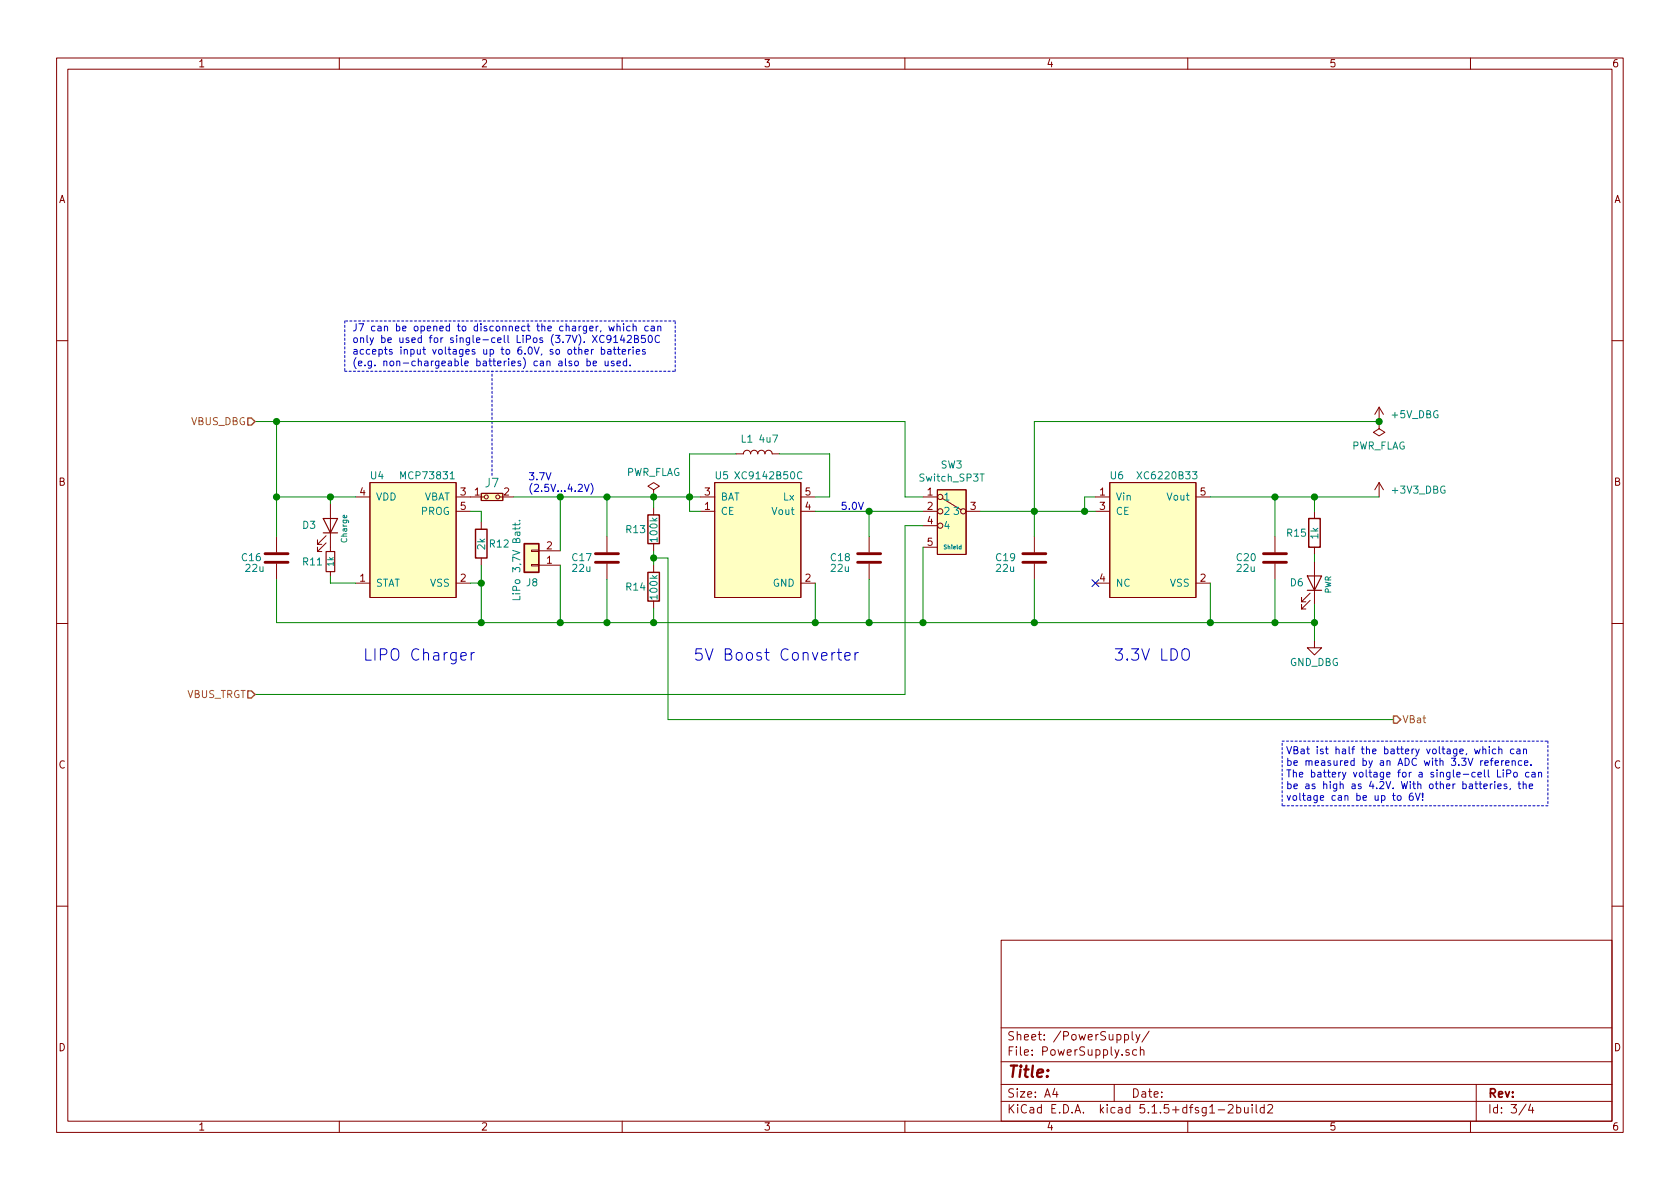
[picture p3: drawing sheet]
<svg xmlns="http://www.w3.org/2000/svg" width="297mm" height="210mm" viewBox="0 0 297 210" stroke-linecap="round" stroke-linejoin="round" font-family="sans-serif">
<g fill="none" stroke="#840000" stroke-width=".18">
<path d="M10 10.3h277v189.9h-277zM12 12.2h273v186.1h-273zM60 10.3v1.9M110 10.3v1.9M160 10.3v1.9M210 10.3v1.9M260 10.3v1.9M10 60.2h2M243.8 74.5v1.3l1.1 .6-1.1 .7-1-.7 1-.6M243.8 74.5h.1M243.8 72v2.5M243.8 72l-.7 1.3"/>
<path d="M243.8 72l.8 1.3M285 60.2h2M48.9 94.9v2.8M48.9 99.7v2.8M57.7 96l-1.6 1.5v-.7v.7h.8M57.7 94.7l-1.6 1.6v-.8v.8h.8M58.4 89.1v8.4M62.9 87.9h2.5M65.4 85.3h15.2v20.4h-15.2zM80.6 90.4h2.6M80.6 87.9h5M85.1 87.2h3.8v1.3h-3.8z"/>
<path d="M85.1 92.3v1.3M85.1 98.7v1.2M88.4 87.9h2.4M94 97.3h1.2v.2h-1.2zM94 99.8h1.2v.3h-1.2zM95.2 99.9h3.9M95.2 97.4h3.9M107.3 94.9v2.8M107.3 99.7v2.8M115.6 86.6l1-.6-1-.7-1 .7 1 .6v1.3M115.6 87.9h.1M115.6 89.8v1.3"/>
<path d="M115.6 96.1v1.3M115.6 99.9v1.3M123.8 90.4h2.6M123.8 87.9h2.6M126.4 85.3h15.2v20.4h-15.2zM130.2 80.3h1.2a.63 .63 0 0 1 .7-.7 .63 .63 0 0 1 .6 .7 .63 .63 0 0 1 .6-.7 .63 .63 0 0 1 .7 .7 .63 .63 0 0 1 .6-.7 .63 .63 0 0 1 .7 .7 .63 .63 0 0 1 .6-.7 .63 .63 0 0 1 .6 .7h1.3M141.6 90.4h2.5M141.6 87.9h2.5M153.7 94.9v2.8M153.7 99.7v2.8M163.2 90.4h2.5M163.2 87.9h2.5"/>
<path d="M163.2 93h2.5M163.2 96.8h2.5M165.7 86.6h5.1v11.4h-5.1zM166.6 88.1l3.3 2.1M170.8 90.4h2.6M182.9 94.9v2.8M182.9 99.7v2.8M193.7 90.4h2.5M193.7 87.9h2.5M196.2 85.3h15.3v20.4h-15.3zM211.5 87.9h2.5M225.4 94.9v2.8"/>
<path d="M225.4 99.7v2.8M232.4 90.4v1.3M232.4 96.8v1.2M232.4 99.3v7.6M243.8 85.3l-.7 1.3M243.8 85.3v2.6M243.8 85.3l.8 1.3M10 110.3h2M58.4 101.1v.7M62.9 103.1h2.5M80.6 103.1h2.6M115.6 106.3v1.3"/>
<path d="M141.6 103.1h2.5M193.7 103.1h2.5M211.5 103.1h2.5M231.6 106.2l-1.5 1.5v-.8v.8h.8M231.6 104.9l-1.5 1.5v-.7v.7h.8M232.4 113.3v1.2h1.3l-1.3 1.3-1.3-1.3h1.3M285 110.3h2M10 160.2h2M177 166.3h108v32h-108zM285 160.2h2M60 198.3v1.9M110 198.3v1.9"/>
<path d="M160 198.3v1.9M177 194.8h108M177 191.8h108M177 187.8h108M177 181.8h108M186.5 192.5l-.4 1h1M186.8 193v1M197 191.8v3M198.8 183l.5-.1 .2 .3-.1 .6h-.6M199.6 185.7l-.3-.1-.2 .2v.2l.5 .2v.3h-.5M200.2 182.4v1.3l.2 .2M200.8 182.9l.4 1"/>
<path d="M201 185.7l-.4-.1-.3 .3v.6l.3 .1 .4-.1M201.5 182.9l-.5 1.4-.2 .1M201.6 185.7l.2-.1 .4 .1 .1 .9M201.6 185.1v1.5M203.2 182.3l-1.3 2M210 198.3v1.9M215.4 196.3h1.1M217.2 195.5l.2-.2h.4l.2 .5-.9 1h.9M218.7 195.9l.4-.1 .3 .3-.1 .6h-.6M218.7 195.3v1.5M220 195.8l.1 .9 .3 .1 .3-.1M220.7 195.8v1"/>
<path d="M221.4 195.3v.2M221.4 195.8v1M222.1 195.3v1.3l.2 .2M223.5 195.9l-.4-.1-.3 .3 .1 .6 .2 .1 .4-.1M223.5 195.3v1.5M224.2 195.5l.2-.2h.3l.3 .5-.9 1h.9M260 198.3v1.9M261 191.8v6.5M269.8 195.2l-1.2 2M270.6 195.2l-.3 1.1h.9M271 195.8v1"/>
<circle cx="86" cy="87.9" r=".36"/>
<circle cx="88" cy="87.9" r=".36"/>
<circle cx="166.2" cy="90.4" r=".46"/>
<circle cx="166.2" cy="93" r=".46"/>
<circle cx="166.2" cy="87.9" r=".46"/>
<circle cx="170.3" cy="90.4" r=".46"/>
</g>
<g fill="#ffffc2" stroke="#ffffc2" stroke-width=".18">
<path d="M126.4 85.3h15.2v20.4h-15.2z"/>
<path d="M85.1 87.2h3.8v1.3h-3.8z"/>
<path d="M92.7 96.1h2.5v5.1h-2.5z"/>
<path d="M65.4 85.3h15.2v20.4h-15.2z"/>
<path d="M165.7 86.6h5.1v11.4h-5.1z"/>
<path d="M196.2 85.3h15.3v20.4h-15.3z"/>
</g>
<path d="M84.1 93.6h2v5.1h-2zM92.7 96.1h2.5v5.1h-2.5zM114.6 91.1h2v5h-2zM231.4 91.7h2v5.1h-2zM114.6 101.2h2v5.1h-2z" fill="none" stroke="#840000" stroke-width=".25"/>
<path d="M46.9 97.9h4M46.9 99.4h4M105.3 97.9h4M105.3 99.4h4M151.6 97.9h4.1M151.6 99.4h4.1M180.8 97.9h4.1M180.8 99.4h4.1M223.4 97.9h4.1M223.4 99.4h4.1" fill="none" stroke="#840000" stroke-width=".51"/>
<path d="M79.6 84.7h.7M91.1 92.5v.5M91.8 92.1h.1M91.9 92.5l-.2 .3h-1M169.9 96.4v.6h-.3v-.3l.3-.1M173.3 83.8h.7M91.9 105.4v.6h-1.2" fill="none" stroke="#008484" stroke-width=".18"/>
<path d="M57.1 91.7h2.6l-1.3 2.5zM57.1 94.2h2.6M57.7 97.5h1.5v3.6h-1.5zM231.1 101.8h2.6l-1.3 2.6zM231.1 104.4h2.6" fill="none" stroke="#840000" stroke-width=".2"/>
<path d="M61 56.8v8.9M119.4 56.8h-58.4M61 65.7h58.4M119.4 65.7v-8.9M87 84.1v-18.4M226.7 131.1h47M273.7 131.1v11.4M226.7 142.5v-11.4M273.7 142.5h-47" fill="none" stroke="#0000c2" stroke-width=".18" stroke-dasharray=".4 .4"/>
<g fill="none" stroke="#008400" stroke-width=".18">
<path d="M45.1 74.5h114.9v13.4h3.2M48.9 74.5v20.4M243.8 74.5h-60.9v20.4M48.9 87.9h14M58.4 87.9v1.2M83.2 90.4h1.9v1.9M85.1 99.9v10.2M90.8 87.9h33M99.1 87.9v9.5M99.1 99.9v10.2M107.3 87.9v7M115.6 87.9v1.9"/>
<path d="M115.6 97.4v2.5M115.6 98.7h2.5v28.5h128.3M130.2 80.3h-8.3v10.1h1.9M137.8 80.3h8.9v7.6h-2.6M144.1 90.4h19.1M153.7 90.4v4.5M163.2 93h-3.2v29.8h-114.9M163.2 96.8v13.3M173.4 90.4h20.3M193.7 87.9h-1.9v2.5M214 87.9h29.8M225.4 87.9v7"/>
<path d="M232.4 87.9v2.5M232.4 98v1.3M48.9 102.5v7.6h183.5M58.4 101.8v1.3h4.5M83.2 103.1h1.9M107.3 102.5v7.6M115.6 107.6v2.5M144.1 103.1v7M153.7 102.5v7.6M182.9 102.5v7.6M214 103.1v7M225.4 102.5v7.6"/>
<path d="M232.4 106.9v6.4"/>
</g>
<path d="M43.8 73.9h.6l.7 .6-.7 .7h-.6zM43.8 122.2h.6l.7 .6-.7 .6h-.6zM246.4 126.6h.6l.6 .6-.6 .7h-.6z" fill="none" stroke="#848400" stroke-width=".25"/>
<g fill="none" stroke="#0000c2" stroke-width=".18">
<path d="M106.2 58.5l-.1 .2M106.8 59.4a.6 .6 0 0 0-.8 .4 .6 .6 0 0 0 .6 .8l.2-.2M107.6 57.7l.3 .8 .2-.6 .3 .6 .2-.8M108 59.9l-.2 .2h-.3l-.2-.2v-.5l.2-.1 .4 .1a.84 .84 0 0 1-.3 1.2h-.2M108.5 59.7l.4-.4v1.3M109.1 57.8l.2-.1h.3l.1 .8M109.1 57.2v1.3M110 59.3l-.3 .8h.8M110.3 57.2v.2M110.3 57.7v.8M110.3 59.7v.9M110.9 59.4l.5-.1 .2 .4v.2l-.8 .7h.8"/>
<path d="M111.4 57.7h-.4l-.2 .2 .1 .6h.5M111.9 57.8l.2-.1h.3l.1 .8M111.9 57.2v1.3M112.2 59.9h.5l.2-.2-.1-.3-.6-.1v1.3h.5l.2-.2v-.3l-.3-.2M114.1 59.3h-.6l-.1 .6 .2-.1 .5 .1v.5l-.2 .2-.5-.2M114.6 57.7h-.4l-.2 .2 .1 .6h.5M114.7 59.4l.2-.1a.67 .67 0 0 1 .5 .6 .67 .67 0 0 1-.5 .7l-.2-.3-.1-.2zM115.1 57.7h.5l.1 .8M115.7 58h-.4l-.2 .2v.3h.6M116.3 57.8l.2-.1h.3v.8M116.3 57.7v.8M116.6 59.4a.51 .51 0 0 0-.6 0 .51 .51 0 0 0-.2 .6 .46 .46 0 0 0 .3 .5 .46 .46 0 0 0 .5-.1"/>
<path d="M101.7 63.9l.3-.1 .2 .2v.6l-.3 .1-.2-.1-.1-.5zM103.4 62.2l.6-.1v-.3h-.4l-.2 .2 .1 .6h.5M103.8 63.9l.3-.1 .3 .3-.1 .5h-.5M103.8 63.4v1.3M104.6 61.8v.8M104.9 64.3l.6-.1-.1-.3-.3-.1-.2 .2v.6h.5M104.9 61.8l-.3 .2M106.3 61.8h.4l.2 .2-.1 .6h-.5M106.3 61.4v1.2M107 63.8v.8l.3 .1 .2-.1M107.5 61.8h.4l.1 .8M107.5 63.8v.9"/>
<path d="M108 62.1h-.4l-.2 .2 .1 .3h.5M108.4 61.8h.5M108.5 60.6h.7M108.6 63.9l-.3-.1-.2 .2v.2l.5 .1v.3h-.5M108.6 61.4v1.1l.3 .1M109.1 64.3l.6-.1v-.3l-.4-.1-.2 .2 .1 .6h.5M109.2 61.8h.5M109.3 61.4v1.1l.4 .1M110 62.2l.6-.1v-.3h-.4l-.2 .2 .1 .6h.5M110.8 63.9l-.4-.1-.2 .3 .1 .5h.5M110.8 63.4v1.3M111.2 61.8v.8"/>
<path d="M111.4 64.6v.1M111.5 61.8l-.3 .2M111.9 61.4v.1M111.9 61.8v.8M112.5 62.2l.6-.1-.1-.3h-.3l-.2 .2v.6h.5M114.1 61.8h-.3l-.2 .2v.1l.5 .2v.3h-.5M103.3 85.6l.5 1.3 .4-1.3M104.5 85.5a1.4 1.4 0 0 1 0 1.9M81.5 116l.9-.1-.1-.4-.5-.1-.3 .3 .1 .9 .2 .1 .5-.1M83.3 115.4v1.3M83.9 115.4l-.4 .1-.2 .3M148 115.4h.8"/>
<path d="M148.3 114.7v1.7l.1 .2 .4 .1M149.4 116l.9-.1-.1-.4-.5-.1-.3 .3 .1 .9 .2 .1 .5-.1M151.2 115.4v1.3M151.8 115.4l-.4 .1-.2 .3M209 115a.68 .68 0 0 1 .8-.3 .68 .68 0 0 1 .5 .7v.6a.68 .68 0 0 1-.9 .7l-.2-.1a1.65 1.65 0 0 1-.2-1.6zM260.7 132.5l.3 .8 .2-.6 .2 .6 .3-.8M262.2 132.6l.2-.1h.3v.8M262.2 132v1.3M262.4 139l.6-.1-.1-.2-.4-.1-.1 .2v.6h.5M263.1 136.1v1.1l.2 .2M263.3 132v.2M263.3 132.5v.8"/>
<path d="M263.5 134.5h.5M263.5 138.6v.9M263.9 138.6l-.4 .3M264 134.1l-.3 .2v1.1M264.3 138.2v.1M264.3 138.6v.9M264.3 134.9l.6-.1v-.2l-.4-.1-.2 .2 .1 .6h.5M264.5 132.5h-.4l-.2 .2 .1 .5h.5M264.8 136.1v1.3h.6M264.8 139l.6-.1v-.2l-.4-.1-.2 .2 .1 .6h.5M265 132.6l.2-.1h.3l.1 .8M265 132v1.3"/>
<path d="M265.5 134.5v.9M265.8 136.1v.2M265.8 136.6v.8M265.9 134.5l-.3 .1-.1 .1M266.2 134.9l.6-.1v-.2l-.4-.1-.2 .2 .1 .6h.5M266.4 136.8l.6-.1 .1-.1v-.3l-.2-.2h-.5v1.3M266.4 138.7l-.3-.1-.2 .2 .1 .2 .4 .1v.3h-.5M267.1 139.4l-.1 .2M267.4 134.6l.1-.1 .3 .1 .1 .8M267.4 134.5v.9M267.7 132.5h-.4l-.2 .2 .1 .5h.5M267.7 136.7l.1-.1 .4 .1 .1 .5-.2 .2h-.3l-.1-.1z"/>
<path d="M268.2 132.5h.5l.1 .8M268.4 138.6h.5M268.6 138.2v1.1l.3 .2M268.8 132.8h-.5l-.2 .2 .2 .3 .5-.1M269.1 134.6l-.4-.1-.2 .2 .1 .6h.5M269.3 138.8l.2-.2 .3 .1v.8M269.3 138.2v1.3M269.4 132.6l.1-.1h.3l.1 .8M269.4 132.5v.8M269.5 134.9l.7-.1-.1-.2-.4-.1-.2 .2 .1 .6h.5M270.3 136.6h-.3l-.3 .2 .1 .6h.5M270.4 139l.6-.1-.1-.2-.3-.1-.2 .2 .1 .6h.4"/>
<path d="M270.7 135.2v.2M270.9 136.6h.4l.1 .8M271.4 136.9h-.4l-.2 .2 .1 .3h.5M272 136.7l.2-.1h.3l.1 .8M272 136.6v.8M247.2 140.7h.3l.2 .2-.1 .6h-.3l-.3-.2zM249.8 140.3h-.4a.87 .87 0 0 0 0 1.2l.4-.1v-.5l-.4-.2-.2 .3M250.3 140.3l.4 1.2 .4-1.2M251.5 141.4v.1M251.5 140.3v.7"/>
</g>
<g fill="#008400" stroke="#008400" stroke-width=".25">
<circle cx="115.6" cy="110.1" r=".51"/>
<circle cx="243.8" cy="74.5" r=".51"/>
<circle cx="182.9" cy="90.4" r=".51"/>
<circle cx="99.1" cy="87.9" r=".51"/>
<circle cx="153.7" cy="110.1" r=".51"/>
<circle cx="85.1" cy="103.1" r=".51"/>
<circle cx="107.3" cy="87.9" r=".51"/>
<circle cx="107.3" cy="110.1" r=".51"/>
<circle cx="191.8" cy="90.4" r=".51"/>
<circle cx="99.1" cy="110.1" r=".51"/>
<circle cx="85.1" cy="110.1" r=".51"/>
<circle cx="58.4" cy="87.9" r=".51"/>
<circle cx="115.6" cy="87.9" r=".51"/>
<circle cx="48.9" cy="74.5" r=".51"/>
<circle cx="153.7" cy="90.4" r=".51"/>
<circle cx="163.2" cy="110.1" r=".51"/>
<circle cx="121.9" cy="87.9" r=".51"/>
<circle cx="144.1" cy="110.1" r=".51"/>
<circle cx="115.6" cy="98.7" r=".51"/>
<circle cx="182.9" cy="110.1" r=".51"/>
<circle cx="232.4" cy="110.1" r=".51"/>
<circle cx="48.9" cy="87.9" r=".51"/>
<circle cx="225.4" cy="110.1" r=".51"/>
<circle cx="214" cy="110.1" r=".51"/>
<circle cx="225.4" cy="87.9" r=".51"/>
<circle cx="232.4" cy="87.9" r=".51"/>
</g>
<path d="M193.1 102.5l1.2 1.2M194.3 102.5l-1.2 1.2" fill="none" stroke="#000084" stroke-width=".18"/>
<g font-size="2.8" fill="#0000c2">
<text x="64.1" y="116.8">LIPO Charger</text>
<text x="122.6" y="116.8">5V Boost Converter</text>
<text x="196.8" y="116.8">3.3V LDO</text>
</g>
<text font-size="2.8" fill="#840000" x="178" y="190.5">Title:</text>
<text font-size="2.1" fill="#008484" x="85.8" y="86.2">J7</text>
<g font-size="2.1" fill="#840000">
<text x="178" y="184">Sheet: /PowerSupply/</text>
<text x="178" y="186.7">File: PowerSupply.sch</text>
<text x="178" y="196.9">KiCad E.D.A. kicad 5.1.5+dfsg1-2build2</text>
<text x="178" y="194.1">Size: A4</text>
<text x="200" y="194.1">Date:</text>
<text x="263" y="194.1">Rev:</text>
<text x="263" y="196.9">Id: 3/4</text>
</g>
<g font-size="1.8" fill="#840000">
<text x="35" y="11.9">1</text>
<text x="85" y="11.9">2</text>
<text x="135" y="11.9">3</text>
<text x="185" y="11.9">4</text>
<text x="235" y="11.9">5</text>
<text x="285" y="11.9">6</text>
<text x="10.4" y="35.9">A</text>
<text x="285.4" y="35.9">A</text>
<text x="10.4" y="85.9">B</text>
<text x="63.7" y="87.6">4</text>
<text x="81.4" y="87.6">3</text>
<text x="83.9" y="87.6">1</text>
<text x="89.1" y="87.6">2</text>
<text x="124.6" y="87.6">3</text>
<text x="142.4" y="87.6">5</text>
<text x="164" y="87.6">1</text>
<text x="194.5" y="87.6">1</text>
<text x="212.2" y="87.6">5</text>
<text x="285.4" y="85.9">B</text>
<text x="81.4" y="90.2">5</text>
<text x="124.6" y="90.2">1</text>
<text x="142.4" y="90.2">4</text>
<text x="164" y="90.2">2</text>
<text x="164" y="92.7">4</text>
<text x="171.6" y="90.2">3</text>
<text x="194.5" y="90.2">3</text>
<text x="96.7" y="99.7">1</text>
<text x="96.7" y="97.1">2</text>
<text x="164" y="96.5">5</text>
<text x="63.7" y="102.9">1</text>
<text x="81.4" y="102.9">2</text>
<text x="142.4" y="102.9">2</text>
<text x="194.5" y="102.9">4</text>
<text x="212.2" y="102.9">2</text>
<text x="10.4" y="135.9">C</text>
<text x="285.4" y="135.9">C</text>
<text x="10.4" y="185.9">D</text>
<text x="285.4" y="185.9">D</text>
<text x="35" y="199.9">1</text>
<text x="85" y="199.9">2</text>
<text x="135" y="199.9">3</text>
<text x="185" y="199.9">4</text>
<text x="235" y="199.9">5</text>
<text x="285" y="199.9">6</text>
</g>
<g font-size="1.8" fill="#0000c2">
<text x="62.2" y="58.6">J7 can be opened to disconnect the charger, which can</text>
<text x="62.2" y="60.6">only be used for single-cell LiPos (3.7V). XC9142B50C</text>
<text x="62.2" y="62.7">accepts input voltages up to 6.0V, so other batteries</text>
<text x="62.2" y="64.8">(e.g. non-chargeable batteries) can also be used.</text>
<text x="93.3" y="84.9">3.7V</text>
<text x="93.3" y="87">(2.5V...4.2V)</text>
<text x="148.6" y="90.2">5.0V</text>
<text x="227.3" y="133.4">VBat ist half the battery voltage, which can</text>
<text x="227.3" y="135.4">be measured by an ADC with 3.3V reference.</text>
<text x="227.3" y="137.5">The battery voltage for a single-cell LiPo can</text>
<text x="227.3" y="139.5">be as high as 4.2V. With other batteries, the</text>
<text x="227.3" y="141.6">voltage can be up to 6V!</text>
</g>
<g font-size="1.8" fill="#848400">
<text x="33.7" y="75.2">VBUS_DBG</text>
<text x="32.8" y="123.4">VBUS_TRGT</text>
<text x="247.9" y="127.9">VBat</text>
</g>
<g font-size="1.8" fill="#008484">
<text x="246.2" y="74">+5V_DBG</text>
<text x="131.1" y="78.3">L1</text>
<text x="134.4" y="78.3">4u7</text>
<text x="166.4" y="82.8">SW3</text>
<text x="238.9" y="79.5">PWR_FLAG</text>
<text x="65.6" y="84.8">U4</text>
<text x="66.4" y="88.5">VDD</text>
<text x="71.1" y="84.8">MCP73831</text>
<text x="74.8" y="88.5">VBAT</text>
<text x="110.6" y="84.2">PWR_FLAG</text>
<text x="126.5" y="84.8">U5</text>
<text x="127.4" y="88.5">BAT</text>
<text x="130.4" y="84.8">XC9142B50C</text>
<text x="138.5" y="88.5">Lx</text>
<text x="162.7" y="85.2">Switch_SP3T</text>
<text x="166.8" y="88.5">1</text>
<text x="196.4" y="84.8">U6</text>
<text x="197.2" y="88.5">Vin</text>
<text x="201.6" y="84.8">XC6220B33</text>
<text x="206.5" y="88.5">Vout</text>
<text x="246.3" y="87.3">+3V3_DBG</text>
<text x="53.5" y="93.5">D3</text>
<text x="74.4" y="91.1">PROG</text>
<text x="110.8" y="94.3">R13</text>
<text x="116.3" y="95.7" transform="rotate(-90 116.3 95.7)">100k</text>
<text x="127.4" y="91.1">CE</text>
<text x="136.7" y="91.1">Vout</text>
<text x="166.8" y="91.1">2</text>
<text x="166.8" y="93.6">4</text>
<text x="168.8" y="91.1">3</text>
<text x="197.2" y="91.1">CE</text>
<text x="227.6" y="94.9">R15</text>
<text x="233.1" y="95.3" transform="rotate(-90 233.1 95.3)">1k</text>
<text x="42.8" y="99.2">C16</text>
<text x="43.5" y="101.1">22u</text>
<text x="53.6" y="100">R11</text>
<text x="85.8" y="97.2" transform="rotate(-90 85.8 97.2)">2k</text>
<text x="86.6" y="96.8">R12</text>
<text x="101.2" y="99.2">C17</text>
<text x="101.3" y="101.1">22u</text>
<text x="147" y="99.2">C18</text>
<text x="147" y="101.1">22u</text>
<text x="176.2" y="99.2">C19</text>
<text x="176.2" y="101.1">22u</text>
<text x="218.7" y="99.2">C20</text>
<text x="218.8" y="101.1">22u</text>
<text x="66.4" y="103.8">STAT</text>
<text x="76.1" y="103.8">VSS</text>
<text x="92" y="105.3" transform="rotate(-90 92 105.3)">LiPo 3,7V Batt.</text>
<text x="93.1" y="103.7">J8</text>
<text x="110.8" y="104.4">R14</text>
<text x="116.3" y="105.8" transform="rotate(-90 116.3 105.8)">100k</text>
<text x="136.7" y="103.8">GND</text>
<text x="197.2" y="103.8">NC</text>
<text x="206.9" y="103.8">VSS</text>
<text x="228.2" y="103.7">D6</text>
<text x="228" y="117.8">GND_DBG</text>
</g>
<g font-size="1.4" fill="#008484">
<text x="61.4" y="95.9" transform="rotate(-90 61.4 95.9)">Charge</text>
<text x="59" y="100.1" transform="rotate(-90 59 100.1)">1k</text>
<text x="235.4" y="105" transform="rotate(-90 235.4 105)">PWR</text>
</g>
<text font-size="1" fill="#008484" x="166.8" y="97.1">Shield</text>
</svg>
